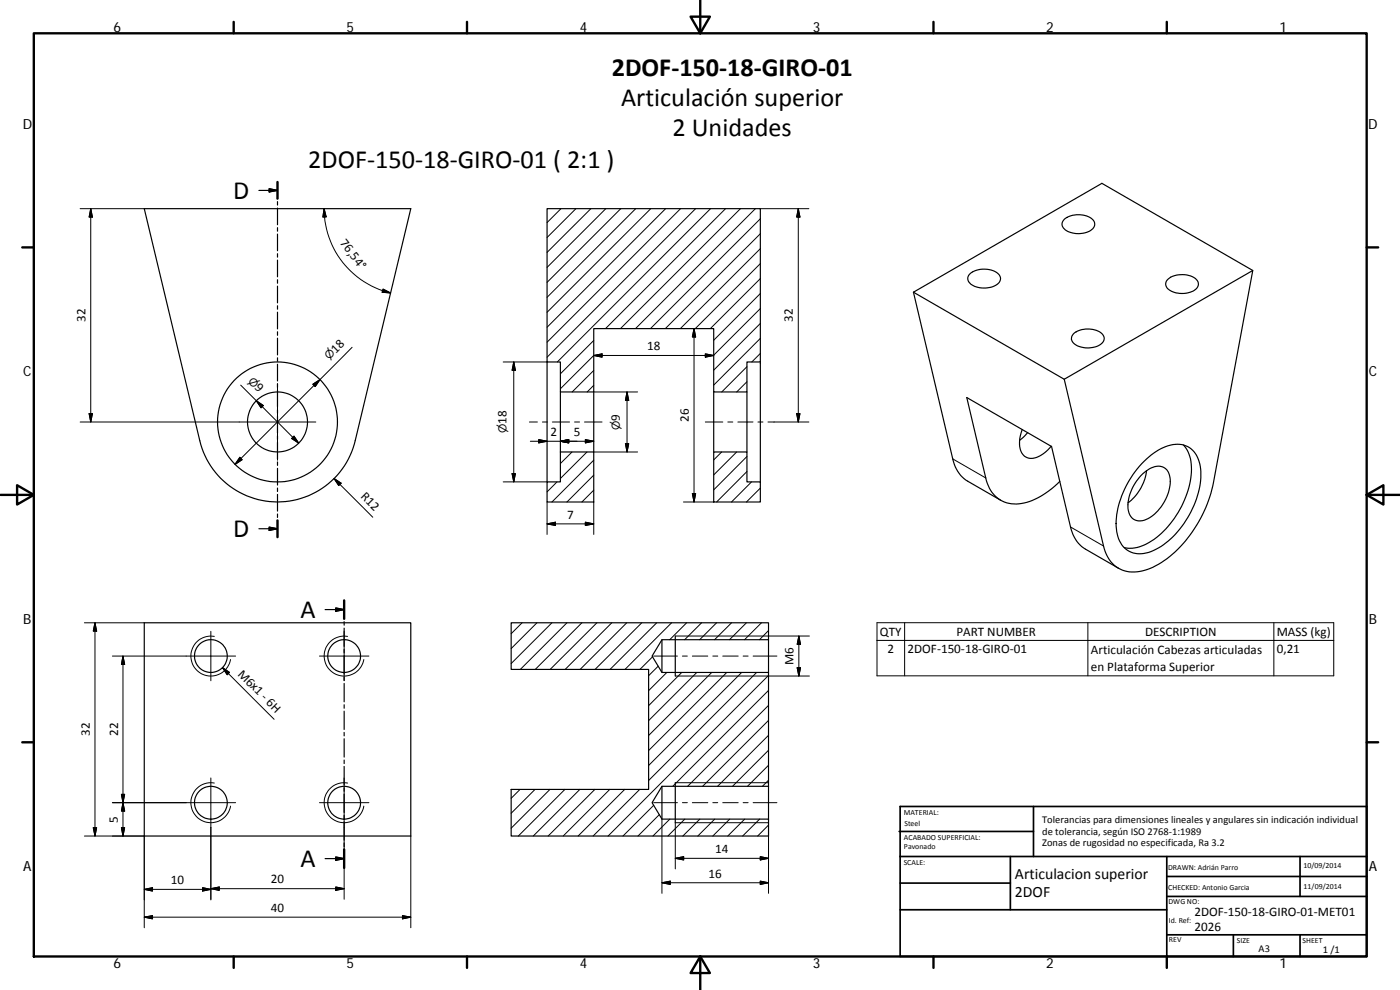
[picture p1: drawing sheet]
<svg xmlns="http://www.w3.org/2000/svg" width="420mm" height="297mm" viewBox="0 0 420 297" stroke-linecap="round" stroke-linejoin="round" font-family="sans-serif">
<g fill="none" stroke="#000" stroke-width=".36">
<path d="M77.7 57.1h5.6M80.8 56.6l2.5 .5-2.5 .5zM83.3 54.6v5M43.3 62.6h80l-16.7 69.6a24 24 0 0 1-23.3 18.4 24 24 0 0 1-23.3-18.4zM83.3 60.5v1M83.3 62.4v5M83.3 68.3v1.1M83.3 70.2v5M83.3 76.1v1.1M83.3 78v5.1M164.2 62.6h64v46h-4v9h-10v-19h-36v19h-10v-9h-4zM319.5 65.7a6.9 6.9 0 0 1 8.7 .5 2.3 2.3 0 0 1-1.7 3.4 7 7 0 0 1-7.3-1.1 1.86 1.86 0 0 1 .3-2.8z"/>
<path d="M83.3 83.9v1.1M83.3 85.9v5M83.3 91.7v1.1M83.3 93.7v5M83.3 99.5v1.1M274.1 87.7l45.3 26.1M274.1 87.7l11.8 50a10.1 10.1 0 0 0 4.5 6.7l9.9 5.7M274.1 87.7l56.6-32.7 45.3 26.2-11.8 63.6a38.2 38.2 0 0 1-16.5 24.5 11.7 11.7 0 0 1-12.7 .8 10.6 10.6 0 0 1-3.8-6.3l-11.8-50M291.2 82.1a6.9 6.9 0 0 1 8.7 .5 2.29 2.29 0 0 1-1.7 3.3 6.7 6.7 0 0 1-7.5-1.4 1.84 1.84 0 0 1 .5-2.4zM350.3 84a6.9 6.9 0 0 1 9 .2 2.29 2.29 0 0 1-1.7 3.3 6.8 6.8 0 0 1-7.5-1.4l-.3-.9zM376 81.2l-56.6 32.6M83.3 101.5v5"/>
<path d="M83.3 107.4v1M83.3 109.3v5M83.3 115.2v1M83.3 117.1v5M164.2 108.6v36M168.2 117.6v18M178.2 117.6v18M214.2 117.6v18M224.2 117.6v18M228.2 108.6v36M322.3 100a6.9 6.9 0 0 1 8.7 .5 2.28 2.28 0 0 1-1.7 3.4 6.8 6.8 0 0 1-7.5-1.5 1.92 1.92 0 0 1 .5-2.4zM83.3 123v1"/>
<path d="M83.3 124.9v5M83.3 130.8v1M83.3 132.7v5M83.3 138.6v1M168.2 135.6h10v15h-14v-6h4zM214.2 135.6h10v9h4v6h-14zM306.8 128.9a7.3 7.3 0 0 0 .7 8 4.6 4.6 0 0 0 5.5-.7l2.5-2.3M308.4 129.8l-2.4 2.3M342.6 139.1a16.1 16.1 0 0 1 10.8-5.8 7 7 0 0 1 6.8 6.6 26.5 26.5 0 0 1-7.5 20.4 15.5 15.5 0 0 1-11.4 5.8 7.2 7.2 0 0 1-6.2-7.4 27 27 0 0 1 7.5-19.6zM355.2 133.5a11.6 11.6 0 0 1 2.2 10 27.7 27.7 0 0 1-13.9 20 9.6 9.6 0 0 1-6.1 .8M77.7 158.6h5.6M80.8 158.2l2.5 .4-2.5 .6z"/>
<path d="M83.3 140.5v5M83.3 146.4v1.1M83.3 148.3v5.1M83.3 154.2v1.1M83.3 156.1v5.1M318.1 144.4a20.7 20.7 0 0 1-13.1 6.8 9 9 0 0 1-9.2-7.8l-5.7-24.1 25.5 14.7 5.7 24.1a10.2 10.2 0 0 0 4.5 6.7l9.9 5.7M342.4 142.7a6.7 6.7 0 0 1 6.4-2.6 4.4 4.4 0 0 1 2.4 4.9 13.6 13.6 0 0 1-7.8 11.1 3.6 3.6 0 0 1-4.9-3.5 13.9 13.9 0 0 1 3.9-9.9zM344.1 141.2a14.3 14.3 0 0 1-5.6 9.7M43.3 186.9h80v63.9h-80zM97.6 182.9h5.7M100.8 182.4l2.5 .5-2.5 .5zM103.3 180.1v5.6"/>
<path d="M103.3 186.5v1.1M103.3 188.5v5.5M103.3 194.8v1.1M103.3 196.8v5.4M153.4 186.9h77.2v5h-31.9l-3 5 3 4.9h31.9v34.1h-31.9l-3 4.9 3 5h31.9v5h-77.2v-13.9h41.3v-36h-41.3zM198.7 191.9v9.9M202.7 190.8v12M230.6 191.9v9.9M103.3 203.1v1.1M103.3 205.1v5.5M103.3 211.5v1M103.3 213.4v5.5"/>
<path d="M103.3 219.8v1M103.3 221.7v5.5M103.3 228v1.1M103.3 230v5.5M103.3 236.4v1M103.3 238.3v5.5M198.7 235.9v9.9M202.7 234.8v12M230.6 235.9v9.9M97.6 257.6h5.7M100.8 257.1l2.5 .5-2.5 .5zM103.3 244.6v1.1"/>
<path d="M103.3 246.6v5.5M103.3 252.9v1.1M103.3 254.9v5.5"/>
<circle cx="83.3" cy="126.6" r="18"/>
<circle cx="83.3" cy="126.6" r="9"/>
<circle cx="63.3" cy="196.8" r="4.9"/>
<circle cx="103.3" cy="196.8" r="4.9"/>
<circle cx="63.3" cy="240.8" r="4.9"/>
<circle cx="103.3" cy="240.9" r="4.9"/>
</g>
<g fill="none" stroke="#000" stroke-width=".3">
<path d="M24.1 62.6h19.2M27.2 62.6l.5 2.5h-1zM27.2 62.6v64M97.3 62.6l.6 2.5h-1zM97.3 62.6a26 26 0 0 0 19.9 25.3M168.3 62.6l-4.1 4.2M172.8 62.6l-8.6 8.7M177.3 62.6l-13.1 13.1M181.8 62.6l-17.6 17.6M186.3 62.6l-22.1 22.1M190.8 62.6l-26.6 26.6M195.3 62.6l-31.1 31.1"/>
<path d="M199.8 62.6l-35.6 35.6M204.2 62.6l-40 40.1M208.8 62.6l-44.6 44.6M213.2 62.6l-46 46M217.8 62.6l-36.1 36M222.2 62.6l-36 36M226.7 62.6l-36 36M228.2 65.6l-33 33M228.2 79.1l-19.5 19.5M228.2 70.1l-28.5 28.5M228.2 62.6h14.5M228.2 74.6l-24 24"/>
<path d="M239.6 62.6v64M239.6 62.6l.5 2.5h-1zM115 86.7l2.2 1.2-2.5-.2zM208.3 98.6v52M208.3 98.6l.5 2.5h-1zM228.2 83.6l-15 15M228.2 92.6l-14 14M228.2 88.1l-14 14M228.2 97l-14 14.1M72.2 115.5l17.5 17.5M83.3 115.1v23M93.9 115.3l2.1-1.4-1.4 2.1z"/>
<path d="M105.7 104.2l-35.2 35.1M151 108.6h13.2M154.2 108.6v36M154.2 108.6l.5 2.5h-1zM178.2 111.1l-6.5 6.5M178.2 102.2l-10 10M178.2 117.6h13.2M178.2 115.6l-2 2M178.2 106.7l2.5-.5v1zM188.2 117.6v18M188.2 117.6l.5 2.5h-1zM211.7 106.2l2.5 .5-2.5 .5z"/>
<path d="M214.2 106.7h-36l-10 9.9M224.2 114.5l-3.1 3.1M224.2 110l-7.6 7.6M228.2 101.5l-14 14M228.2 106l-2.6 2.6M24.1 126.6h70.7M26.7 124.1h1l-.5 2.5zM72 137.2l.7 .7-2.2 1.4zM76.9 120.2l2.1 1.5-.7 .7zM88.2 130.9l1.5 2.1-2.2-1.4zM158.9 126.6h2.4M159.2 132.4h19"/>
<path d="M161.7 131.9l2.5 .5-2.5 .5zM162.8 126.6h1.5M165.8 126.6h5.1M168.2 132.4l2.5-.5v1zM171.7 135.6l-3.5 3.5M172.4 126.6h1.5M175.4 126.6h5.3M175.7 131.9l2.5 .5-2.5 .5zM176.2 135.6l-8 8M178.2 135.6h13.2M178.2 138.1l-12.6 12.5M187.7 133.1h1l-.5 2.5z"/>
<path d="M211.7 126.6h5.2M216.6 135.6l-2.4 2.4M218.4 126.6h1.5M221.1 135.6l-6.9 6.9M221.4 126.6h4.6M224.2 137l-10 10M227.5 126.6h1.5M230.5 126.6h12.2M239.1 124.1h1l-.5 2.5zM285.9 137.7l9.9 5.7M100.3 143.6l2.1 1.4-.7 .7zM100.3 143.6l11.6 11.6"/>
<path d="M151 144.6h13.2M153.7 142.1h1l-.5 2.5zM164.2 150.6v9.8M164.2 157.2l2.5-.5v1zM164.2 157.2h14M167.2 144.6l-3 3M175.7 156.7l2.5 .5-2.5 .5zM178.2 150.6v9.8M178.2 142.6l-8.1 8M178.2 147.1l-3.6 3.5M205.1 150.6h9.1M207.8 148.1h1l-.5 2.5z"/>
<path d="M224.2 141.5l-9.1 9.1M225.5 144.6l-6 6M228.2 146.5l-4.2 4.1M321.3 158.1l9.9 5.7M25.3 186.9h18M28.5 186.9l.5 2.5h-1zM28.5 186.9v63.9M33.7 196.8h37M36.9 196.9l.5 2.4h-1zM36.9 196.9v53.9M63.3 189.4v14.9M64.3 190.9a6 6 0 0 0-6.9 4.9 6 6 0 0 0 4.9 7 6 6 0 0 0 6.9-4.9"/>
<path d="M95.9 196.8h14.8M103.3 189.4v14.9M104.3 190.9a6 6 0 0 0-6.9 4.9 6 6 0 0 0 4.8 7 6 6 0 0 0 7-4.9M156.7 186.9l-3.3 3.2M161.2 186.9l-7.8 7.7M165.6 186.9l-12.2 12.2M170.1 186.9l-13.9 14M174.6 186.9l-14 14M179.1 186.9l-14 14M183.6 186.9l-14 14M188.1 186.9l-14 14M192.6 186.9l-14 14"/>
<path d="M195.8 197.1l-3.7 3.8M196.2 196.8h7.1M197.1 186.9l-14 14M197.5 199.9l-2.8 2.8M201.6 186.9l-14 14M202.7 190.8h40.2M204.8 196.8h1.5M206.1 186.9l-5.1 5M207.8 196.8h4.6M210.6 186.9l-5.1 5M213.9 196.8h1.5M215.1 186.9l-5.1 5"/>
<path d="M216.9 196.8h4.6M219.6 186.9l-5.2 5M223 196.8h1.5M224 186.9l-5.1 5M226 196.8h7.2M228.5 186.9l-5.1 5M230.6 189.2l-2.7 2.7M239.7 190.8v12M239.7 190.8l.6 2.5h-1.1zM263.2 186.8h137.1v16h-137.1zM263.2 192.2h137.1M271.5 186.8v16"/>
<path d="M326.5 186.8v16M382.3 186.8v16M66.8 200.3l2.1 1.4-.7 .8zM66.8 200.3l15.5 15.5M200.1 201.8l-5.4 5.4M202.7 202.8h40.2M204.6 201.8l-9.9 9.9M209.1 201.8l-14.4 14.4M213.6 201.8l-18.9 18.9M218.1 201.8l-23.4 23.4M222.6 201.8l-27.9 27.9M227.1 201.8l-32.4 32.4"/>
<path d="M230.6 202.6l-48.1 48.2M230.6 207.2l-28.7 28.7M230.6 211.6l-24.2 24.3M230.6 216.2l-19.7 19.7M239.2 200.3h1.1l-.6 2.5zM36.4 238.3h1l-.5 2.5zM63.3 233.4v36.6M64.3 234.9a6 6 0 0 0-6.9 4.9 6 6 0 0 0 4.9 7 6 6 0 0 0 6.9-4.9M103.3 233.4v36.4M104.3 234.9a6 6 0 0 0-6.9 4.9 6 6 0 0 0 4.9 7 6 6 0 0 0 6.9-4.9M156.1 236.9l-2.7 2.6M160.6 236.9l-7.2 7.1"/>
<path d="M165 236.9l-11.6 11.6M169.5 236.9l-14 13.9M174 236.9l-14 13.9M178.5 236.9l-14 13.9M183 236.9l-14 13.9M187.5 236.9l-14 13.9M192 236.9l-14 13.9M202.7 234.8h27.9M230.6 220.6l-15.2 15.3M230.6 225.1l-10.8 10.8M230.6 229.6l-6.3 6.3M230.6 234.1l-1.8 1.8"/>
<path d="M25.3 250.8h18v27.6M28 248.3h1l-.5 2.5zM33.7 240.8h37M36.4 248.3h1l-.5 2.5zM36.9 240.8l.5 2.6h-1zM95.9 240.8h14.8M123.3 250.8v27.6M196.2 240.8h7.1M196.2 241.6l-9.2 9.2M197.9 244.4l-6.4 6.4M198.7 245.8v22.2M201 245.8l-5.1 5"/>
<path d="M202.7 257.5l2.5-.5v1zM202.7 257.5h27.9M204.8 240.8h1.5M205.5 245.8l-5.1 5M207.8 240.8h4.6M210 245.8l-5.1 5M213.9 240.8h1.5M214.5 245.8l-5.1 5M216.9 240.8h4.6M219 245.8l-5.1 5M223 240.8h1.5M223.5 245.8l-5.1 5"/>
<path d="M226 240.8h7.2M228 245.8l-5.1 5M228.2 257l2.4 .5-2.4 .5zM230.6 245.8v22.2M230.6 247.6l-3.2 3.2M230.6 246.8h-27.9v13.9M43.3 275.2l2.5-.5v1zM43.3 266.8l2.5-.5v1.1zM43.3 275.2h80M43.3 266.8h20M60.8 266.3l2.5 .5-2.5 .6zM63.3 266.6l2.5-.5v1z"/>
<path d="M63.3 266.6h40M100.8 266.1l2.5 .5-2.5 .5zM120.8 274.7l2.5 .5-2.5 .5zM198.7 264.9l2.5-.5v1zM198.7 264.9h31.9M228.2 264.4l2.4 .5-2.4 .5z"/>
</g>
<g fill="none" stroke="#000" stroke-width=".71">
<path d="M10.1 10h400.1v277h-400.1zM70.1 6.6v3.4M140.2 6.6v3.4M207.3 5h5.8l-2.9 5zM210.2 0v10M280.2 6.6v3.4M350.2 6.6v3.4M83.3 54.6v5M6.7 74.2h3.4M410.2 74.2h3.4M.2 148.5h9.9M5.1 145.6l5 2.9-5 2.9z"/>
<path d="M83.3 156.1v5.1M410.2 148.5l5-2.9v5.8zM410.2 148.5h9.9M103.3 180.1v5.6M6.7 222.7h3.4M410.2 222.7h3.4M103.3 254.9v5.5M70.1 287v3.4M140.2 287v3.4M210.2 287l2.9 5h-5.8zM210.2 287v10M280.2 287v3.4"/>
<path d="M350.2 287v3.4"/>
</g>
<g fill="none" stroke="#000" stroke-width=".51">
<path d="M269.8 249.5h40.4M270.1 257h140.1M270.1 242h140.1v45h-140.1zM303.2 257v16M310.2 242v15M350.2 257v30M390.2 257v12M270.1 273h80.1M270.1 265h33.1M350.2 269h60M350.2 263h60M350.2 280.5h60"/>
<path d="M370.2 280.5v6.5M390.2 280.5v6.5"/>
</g>
<path d="M80.8 56.6l2.5 .5-2.5 .5zM80.8 158.2l2.5 .4-2.5 .6zM100.8 182.4l2.5 .5-2.5 .5zM100.8 257.1l2.5 .5-2.5 .5z" fill="#000" stroke="#000" stroke-width=".36"/>
<g fill="#000" stroke="#000" stroke-width=".3">
<path d="M27.2 62.6l.5 2.5h-1zM97.3 62.6l.6 2.5h-1zM239.6 62.6l.5 2.5h-1zM115 86.7l2.2 1.2-2.5-.2zM93.9 115.3l2.1-1.4-1.4 2.1zM154.2 108.6l.5 2.5h-1zM178.2 106.7l2.5-.5v1zM208.3 98.6l.5 2.5h-1zM211.7 106.2l2.5 .5-2.5 .5zM26.7 124.1h1l-.5 2.5zM72 137.2l.7 .7-2.2 1.4zM76.9 120.2l2.1 1.5-.7 .7z"/>
<path d="M88.2 130.9l1.5 2.1-2.2-1.4zM161.7 131.9l2.5 .5-2.5 .5zM168.2 132.4l2.5-.5v1zM175.7 131.9l2.5 .5-2.5 .5zM187.7 133.1h1l-.5 2.5zM188.2 117.6l.5 2.5h-1zM239.1 124.1h1l-.5 2.5zM100.3 143.6l2.1 1.4-.7 .7zM153.7 142.1h1l-.5 2.5zM164.2 157.2l2.5-.5v1zM175.7 156.7l2.5 .5-2.5 .5zM207.8 148.1h1l-.5 2.5z"/>
<path d="M28.5 186.9l.5 2.5h-1zM36.9 196.9l.5 2.4h-1zM239.7 190.8l.6 2.5h-1.1zM66.8 200.3l2.1 1.4-.7 .8zM239.2 200.3h1.1l-.6 2.5zM36.4 238.3h1l-.5 2.5zM28 248.3h1l-.5 2.5zM36.4 248.3h1l-.5 2.5zM36.9 240.8l.5 2.6h-1zM202.7 257.5l2.5-.5v1zM228.2 257l2.4 .5-2.4 .5zM43.3 275.2l2.5-.5v1z"/>
<path d="M43.3 266.8l2.5-.5v1.1zM60.8 266.3l2.5 .5-2.5 .6zM63.3 266.6l2.5-.5v1zM100.8 266.1l2.5 .5-2.5 .5zM120.8 274.7l2.5 .5-2.5 .5zM198.7 264.9l2.5-.5v1zM228.2 264.4l2.4 .5-2.4 .5z"/>
</g>
<g font-size="7.9">
<text x="183.6" y="22.8">2DOF‐150‐18‐GIRO‐01</text>
<text x="186.4" y="31.8">Articulación superior</text>
<text x="201.8" y="40.7">2 Unidades</text>
<text x="92.5" y="50.5">2DOF‐150‐18‐GIRO‐01 ( 2:1 )</text>
<text x="70" y="59.6">D</text>
<text x="70" y="161.1">D</text>
<text x="90.2" y="185.4">A</text>
<text x="90.2" y="260.1">A</text>
</g>
<g font-size="4.7">
<text x="304.6" y="263.9">Articulacion superior</text>
<text x="304.6" y="269.3">2DOF</text>
</g>
<g font-size="4.2">
<text x="34" y="9.6">6</text>
<text x="104" y="9.6">5</text>
<text x="174" y="9.6">4</text>
<text x="244" y="9.6">3</text>
<text x="314" y="9.6">2</text>
<text x="384" y="9.6">1</text>
<text x="6.8" y="38.7">D</text>
<text x="410.6" y="38.7">D</text>
<text x="7" y="112.9">C</text>
<text x="410.8" y="112.9">C</text>
<text x="7" y="187.1">B</text>
<text x="410.8" y="187.1">B</text>
<text x="7" y="261.3">A</text>
<text x="410.8" y="261.3">A</text>
<text x="34" y="290.4">6</text>
<text x="104" y="290.4">5</text>
<text x="174" y="290.4">4</text>
<text x="244" y="290.4">3</text>
<text x="314" y="290.4">2</text>
<text x="384" y="290.4">1</text>
</g>
<g font-size="3.9">
<text x="101.8" y="73" transform="rotate(52 101.8 73)">76,54°</text>
<text x="25.7" y="96.6" transform="rotate(-90 25.7 96.6)">32</text>
<text x="238" y="96.6" transform="rotate(-90 238 96.6)">32</text>
<text x="100.8" y="106.1" transform="rotate(-45 100.8 106.1)">18</text>
<text x="194.2" y="105.1">18</text>
<text x="76.3" y="116.6" transform="rotate(45 76.3 116.6)">9</text>
<text x="152" y="127.2" transform="rotate(-90 152 127.2)">18</text>
<text x="165.2" y="130.9">2</text>
<text x="172.2" y="130.9">5</text>
<text x="186" y="126.2" transform="rotate(-90 186 126.2)">9</text>
<text x="206.7" y="126.6" transform="rotate(-90 206.7 126.6)">26</text>
<text x="108.1" y="149.2" transform="rotate(45 108.1 149.2)">R12</text>
<text x="170.2" y="155.6">7</text>
<text x="264.1" y="190.8">QTY</text>
<text x="287" y="190.7">PART NUMBER</text>
<text x="343.6" y="190.8">DESCRIPTION</text>
<text x="383.2" y="190.8">MASS (kg)</text>
<text x="266.3" y="196">2</text>
<text x="272.4" y="196">2DOF‐150‐18‐GIRO‐01</text>
<text x="327.4" y="196.2">Articulación Cabezas articuladas</text>
<text x="383.2" y="196">0,21</text>
<text x="71.2" y="202.5" transform="rotate(45 71.2 202.5)">M6x1 ‐ 6H</text>
<text x="238.2" y="199.5" transform="rotate(-90 238.2 199.5)">M6</text>
<text x="327.4" y="201.5">en Plataforma Superior</text>
<text x="27" y="220.8" transform="rotate(-90 27 220.8)">32</text>
<text x="35.4" y="220.8" transform="rotate(-90 35.4 220.8)">22</text>
<text x="35.4" y="246.8" transform="rotate(-90 35.4 246.8)">5</text>
<text x="214.6" y="256">14</text>
<text x="212.7" y="263.3">16</text>
<text x="51.3" y="265.3">10</text>
<text x="81.3" y="265.1">20</text>
<text x="81.3" y="273.6">40</text>
<text x="358.5" y="274.9">2DOF‐150‐18‐GIRO‐01‐MET01</text>
<text x="358.5" y="279.4">2026</text>
</g>
<g font-size="3.3">
<text x="98.8" y="108.1" transform="rotate(-45 98.8 108.1)">⌀</text>
<text x="74.3" y="114.6" transform="rotate(45 74.3 114.6)">⌀</text>
<text x="152" y="130" transform="rotate(-90 152 130)">⌀</text>
<text x="186" y="129" transform="rotate(-90 186 129)">⌀</text>
</g>
<g font-size="3.1">
<text x="312.8" y="246.8">Tolerancias para dimensiones lineales y angulares sin indicación individual</text>
<text x="312.8" y="250.4">de tolerancia, según ISO 2768‐1:1989</text>
<text x="312.8" y="254">Zonas de rugosidad no especificada, Ra 3.2</text>
<text x="377.7" y="285.6">A3</text>
<text x="397" y="285.9">1 /1</text>
</g>
<g font-size="2.4">
<text x="271.2" y="244.4">MATERIAL:</text>
<text x="271.3" y="251.9">ACABADO SUPERFICIAL:</text>
<text x="271.4" y="247.9">Steel</text>
<text x="271.3" y="254.6">Pavonado</text>
<text x="271.2" y="259.7">SCALE:</text>
<text x="350.6" y="260.9">DRAWN: Adrián Parro</text>
<text x="391.2" y="260.6">10/09/2014</text>
<text x="350.6" y="267">CHECKED: Antonio Garcia</text>
<text x="391.2" y="266.6">11/09/2014</text>
<text x="350.7" y="271.4">DWG NO:</text>
<text x="350.8" y="276.8">Id. Ref:</text>
<text x="350.8" y="282.8">REV</text>
<text x="371.2" y="282.9">SIZE</text>
<text x="390.9" y="282.9">SHEET</text>
</g>
</svg>
